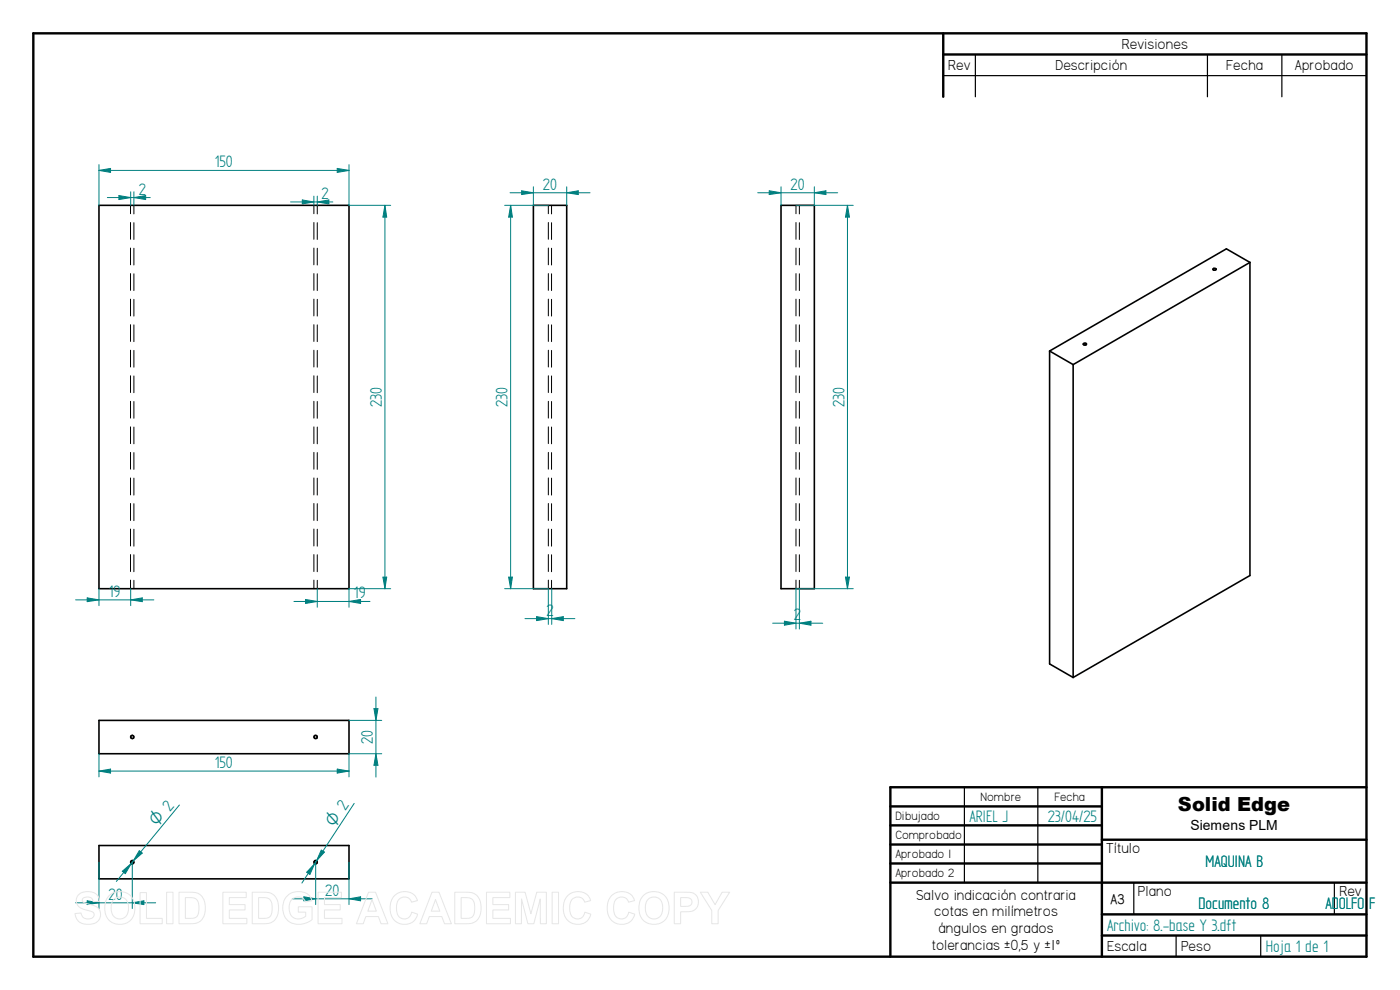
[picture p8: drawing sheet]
<svg xmlns="http://www.w3.org/2000/svg" width="297mm" height="210mm" viewBox="0 0 297 210" stroke-linecap="round" stroke-linejoin="round" font-family="sans-serif">
<g fill="none" stroke="#000" stroke-width=".51">
<path d="M7.1 7.1h282.8v195.8h-282.8zM200.1 7.1v13.4M200.1 11.6h89.8M188.9 171.1h44.9M188.9 175.1h44.9M188.9 179.2h44.9M233.8 167v35.9M233.8 178.1h56.1M289.9 167h-101v35.9M188.9 183.2h44.9M188.9 187.2h101M233.8 194h56.1"/>
<path d="M233.8 198.5h56.1"/>
</g>
<path d="M200.1 16h89.8M206.9 11.6v8.9M256.2 11.6v8.9M271.9 11.6v8.9M204.6 167v20.2M220.2 167v20.2M240.5 187.3v6.7M249.5 198.5v4.4M267.5 198.5v4.4M283.1 187.3v6.7" fill="none" stroke="#000" stroke-width=".25"/>
<g fill="none" stroke="#000" stroke-width=".34">
<path d="M21 43.6h53v81.3h-53zM113.2 43.6h7v81.3h-7zM165.7 43.6h7.1v81.3h-7.1zM257.5 56.9l.5 .2a.42 .42 0 0 1-.7 .1zM265.2 55.7l-5-2.9-37.5 21.7M265.2 55.7l-37.5 21.6M265.2 55.7v66.4l-37.5 21.6M222.7 74.5v66.3l5 2.9M222.7 74.5l5 2.8M227.7 77.3v66.4M229.8 72.9a.44 .44 0 0 1 .7 .1l-.1 .2h-.4zM21 152.8h53v7.1h-53z"/>
<path d="M21 179.4h53v7h-53z"/>
<circle cx="28" cy="156.3" r=".34"/>
<circle cx="67" cy="156.3" r=".34"/>
<circle cx="28.1" cy="182.9" r=".35"/>
<circle cx="66.9" cy="182.9" r=".37"/>
</g>
<g fill="none" stroke="#000" stroke-width=".21">
<path d="M27.7 43.6v1.7M27.7 47.2v3.6M27.7 52.6v3.6M27.7 58v3.6M28.4 43.6v1.8M28.4 47.2v3.6M28.4 52.7v3.5M28.4 58.1v3.5M66.6 43.6v1.7M66.6 47.2v3.6M66.6 52.6v3.6M66.6 58v3.6"/>
<path d="M67.3 43.6v1.8M67.3 47.2v3.6M67.3 52.7v3.5M67.3 58.1v3.5M116.3 43.6v1.7M116.3 47.2v3.6M116.3 52.6v3.6M116.3 58v3.6M117 43.6v1.8M117 47.2v3.6M117 52.7v3.5M117 58.1v3.5"/>
<path d="M168.9 43.6v1.7M168.9 47.2v3.6M168.9 52.6v3.6M168.9 58v3.6M169.6 43.6v1.8M169.6 47.2v3.6M169.6 52.7v3.5M169.6 58.1v3.5M27.7 63.5v3.5M27.7 68.9v3.5M27.7 74.3v3.6M27.7 79.7v3.6"/>
<path d="M28.4 63.5v3.6M28.4 68.9v3.6M28.4 74.3v3.6M28.4 79.8v3.5M66.6 63.5v3.5M66.6 68.9v3.5M66.6 74.3v3.6M66.6 79.7v3.6M67.3 63.5v3.6M67.3 68.9v3.6M67.3 74.3v3.6M67.3 79.8v3.5"/>
<path d="M116.3 63.5v3.5M116.3 68.9v3.5M116.3 74.3v3.6M116.3 79.7v3.6M117 63.5v3.6M117 68.9v3.6M117 74.3v3.6M117 79.8v3.5M168.9 63.5v3.5M168.9 68.9v3.5M168.9 74.3v3.6M168.9 79.7v3.6"/>
<path d="M169.6 63.5v3.6M169.6 68.9v3.6M169.6 74.3v3.6M169.6 79.8v3.5M27.7 85.1v3.6M27.7 90.6v3.5M27.7 96v3.5M28.4 85.2v3.5M28.4 90.6v3.5M28.4 96v3.6M66.6 85.1v3.6M66.6 90.6v3.5"/>
<path d="M66.6 96v3.5M67.3 85.2v3.5M67.3 90.6v3.5M67.3 96v3.6M116.3 85.1v3.6M116.3 90.6v3.5M116.3 96v3.5M117 85.2v3.5M117 90.6v3.5M117 96v3.6M168.9 85.1v3.6M168.9 90.6v3.5"/>
<path d="M168.9 96v3.5M169.6 85.2v3.5M169.6 90.6v3.5M169.6 96v3.6M27.7 101.4v3.6M27.7 106.8v3.6M27.7 112.2v3.6M27.7 117.6v3.6M28.4 101.4v3.6M28.4 106.8v3.6M28.4 112.3v3.6M28.4 117.7v3.6"/>
<path d="M66.6 101.4v3.6M66.6 106.8v3.6M66.6 112.2v3.6M66.6 117.6v3.6M67.3 101.4v3.6M67.3 106.8v3.6M67.3 112.3v3.6M67.3 117.7v3.6M116.3 101.4v3.6M116.3 106.8v3.6M116.3 112.2v3.6M116.3 117.6v3.6"/>
<path d="M117 101.4v3.6M117 106.8v3.6M117 112.3v3.6M117 117.7v3.6M168.9 101.4v3.6M168.9 106.8v3.6M168.9 112.2v3.6M168.9 117.6v3.6M169.6 101.4v3.6M169.6 106.8v3.6M169.6 112.3v3.6M169.6 117.7v3.6"/>
<path d="M27.7 123.1v1.8M28.4 123.1v1.8M66.6 123.1v1.8M67.3 123.1v1.8M116.3 123.1v1.8M117 123.1v1.8M168.9 123.1v1.8M169.6 123.1v1.8"/>
</g>
<path d="M107.1 43.6h9.2M108.3 43.6l.4 2.5h-.8zM107.1 124.9h9.2" fill="none" stroke="#008080" stroke-width=".21"/>
<path d="M108.3 43.6l.4 2.5h-.8z" fill="#008080"/>
<path d="M107.9 122.4h.8l-.4 2.5z" fill="none" stroke="#008080" stroke-width=".21"/>
<path d="M107.9 122.4h.8l-.4 2.5z" fill="#008080"/>
<path d="M108.3 43.6v81.3M168.9 43.6h12.1M179.8 43.6l.4 2.5h-.8zM168.9 124.9h12.1" fill="none" stroke="#008080" stroke-width=".21"/>
<path d="M179.8 43.6l.4 2.5h-.8z" fill="#008080"/>
<path d="M179.4 122.4h.8l-.4 2.5z" fill="none" stroke="#008080" stroke-width=".21"/>
<path d="M179.4 122.4h.8l-.4 2.5z" fill="#008080"/>
<path d="M165.7 39.6v4M172.8 39.6v4M163.2 40.5l2.5 .4-2.5 .4zM179.8 43.6v81.3" fill="none" stroke="#008080" stroke-width=".21"/>
<path d="M163.2 40.5l2.5 .4-2.5 .4z" fill="#008080"/>
<path d="M172.8 40.9l2.4-.4v.8z" fill="none" stroke="#008080" stroke-width=".21"/>
<path d="M172.8 40.9l2.4-.4v.8z" fill="#008080"/>
<path d="M113.2 39.6v4M120.2 39.6v4M110.7 40.5l2.5 .4-2.5 .4zM160.7 40.9h17" fill="none" stroke="#008080" stroke-width=".21"/>
<path d="M110.7 40.5l2.5 .4-2.5 .4z" fill="#008080"/>
<path d="M120.2 40.9l2.5-.4v.8z" fill="none" stroke="#008080" stroke-width=".21"/>
<path d="M120.2 40.9l2.5-.4v.8z" fill="#008080"/>
<path d="M108.2 40.9h17M116.3 124.9v7.6M117.1 124.9v7.6M117.1 131.2l2.4-.4v.9z" fill="none" stroke="#008080" stroke-width=".21"/>
<path d="M117.1 131.2l2.4-.4v.9z" fill="#008080"/>
<path d="M113.8 130.8l2.5 .4-2.5 .5z" fill="none" stroke="#008080" stroke-width=".21"/>
<path d="M113.8 130.8l2.5 .4-2.5 .5z" fill="#008080"/>
<path d="M111.4 131.2h10.6M166.4 131.8l2.5 .4-2.5 .4zM168.9 124.9v8.5M169.6 124.9v8.5" fill="none" stroke="#008080" stroke-width=".21"/>
<path d="M166.4 131.8l2.5 .4-2.5 .4z" fill="#008080"/>
<path d="M169.6 132.2l2.4-.4v.8z" fill="none" stroke="#008080" stroke-width=".21"/>
<path d="M169.6 132.2l2.4-.4v.8z" fill="#008080"/>
<path d="M64.8 127.2l2.5 .4-2.5 .4zM67.3 124.9v3.9M74 124.9v3.9M163.9 132.2h10.6" fill="none" stroke="#008080" stroke-width=".21"/>
<path d="M64.8 127.2l2.5 .4-2.5 .4z" fill="#008080"/>
<path d="M74 127.6l2.5-.4v.8z" fill="none" stroke="#008080" stroke-width=".21"/>
<path d="M74 127.6l2.5-.4v.8z" fill="#008080"/>
<path d="M21 124.9v3.6M27.7 124.9v3.6M27.7 127.3l2.5-.5v.8zM62.4 127.6h16.1" fill="none" stroke="#008080" stroke-width=".21"/>
<path d="M27.7 127.3l2.5-.5v.8z" fill="#008080"/>
<path d="M18.5 126.8l2.5 .5-2.5 .3z" fill="none" stroke="#008080" stroke-width=".21"/>
<path d="M18.5 126.8l2.5 .5-2.5 .3z" fill="#008080"/>
<path d="M21 34.9v8.7M71.5 35.7l2.5 .5-2.5 .4zM74 34.9v8.7M16 127.3h16.6" fill="none" stroke="#008080" stroke-width=".21"/>
<path d="M71.5 35.7l2.5 .5-2.5 .4z" fill="#008080"/>
<path d="M21 36.2l2.5-.5v.9z" fill="none" stroke="#008080" stroke-width=".21"/>
<path d="M21 36.2l2.5-.5v.9z" fill="#008080"/>
<path d="M21 36.2h53M74 43.6h8.9M74 124.9h8.9M81.2 122.4h.8l-.3 2.5z" fill="none" stroke="#008080" stroke-width=".21"/>
<path d="M81.2 122.4h.8l-.3 2.5z" fill="#008080"/>
<path d="M81.7 43.6l.3 2.5h-.8z" fill="none" stroke="#008080" stroke-width=".21"/>
<path d="M81.7 43.6l.3 2.5h-.8z" fill="#008080"/>
<path d="M64.1 42.4l2.5 .4-2.5 .5zM66.6 41.6v2M67.3 41.6v2M81.7 43.6v81.3" fill="none" stroke="#008080" stroke-width=".21"/>
<path d="M64.1 42.4l2.5 .4-2.5 .5z" fill="#008080"/>
<path d="M67.3 42.8l2.5-.4v.9z" fill="none" stroke="#008080" stroke-width=".21"/>
<path d="M67.3 42.8l2.5-.4v.9z" fill="#008080"/>
<path d="M25.2 41.5l2.5 .4-2.5 .4zM27.7 40.7v2.9M28.4 40.7v2.9M61.6 42.8h9" fill="none" stroke="#008080" stroke-width=".21"/>
<path d="M25.2 41.5l2.5 .4-2.5 .4z" fill="#008080"/>
<path d="M28.4 41.9l2.5-.4v.8z" fill="none" stroke="#008080" stroke-width=".21"/>
<path d="M28.4 41.9l2.5-.4v.8z" fill="#008080"/>
<path d="M22.8 41.9h9.1M21 159.9v4.9M74 159.9v4.9M71.5 163.2l2.5 .4-2.5 .4z" fill="none" stroke="#008080" stroke-width=".21"/>
<path d="M71.5 163.2l2.5 .4-2.5 .4z" fill="#008080"/>
<path d="M21 163.6l2.5-.4v.8z" fill="none" stroke="#008080" stroke-width=".21"/>
<path d="M21 163.6l2.5-.4v.8z" fill="#008080"/>
<path d="M74 152.8h7M74 159.9h7M79.3 150.3h.9l-.4 2.5zM21 163.6h53" fill="none" stroke="#008080" stroke-width=".21"/>
<path d="M79.3 150.3h.9l-.4 2.5z" fill="#008080"/>
<path d="M79.8 159.9l.4 2.4h-.9z" fill="none" stroke="#008080" stroke-width=".21"/>
<path d="M79.8 159.9l.4 2.4h-.9z" fill="#008080"/>
<path d="M79.8 147.9v16.9M38.1 170.8l-13.4 16.2M26 184.8l1.9-1.6-1.3 2.1z" fill="none" stroke="#008080" stroke-width=".21"/>
<path d="M26 184.8l1.9-1.6-1.3 2.1z" fill="#008080"/>
<path d="M29.5 180.5l.7 .5-1.9 1.6z" fill="none" stroke="#008080" stroke-width=".21"/>
<path d="M29.5 180.5l.7 .5-1.9 1.6z" fill="#008080"/>
<path d="M75.1 170.4l-11 16.9M66.8 183.2l-1.1 2.3-.6-.5z" fill="none" stroke="#008080" stroke-width=".21"/>
<path d="M66.8 183.2l-1.1 2.3-.6-.5z" fill="#008080"/>
<path d="M68.2 180.3l.6 .5-1.7 1.8z" fill="none" stroke="#008080" stroke-width=".21"/>
<path d="M68.2 180.3l.6 .5-1.7 1.8z" fill="#008080"/>
<path d="M21 182.9v9.8M28.1 182.9v9.8M28.1 191.5l2.4-.4v.8z" fill="none" stroke="#008080" stroke-width=".21"/>
<path d="M28.1 191.5l2.4-.4v.8z" fill="#008080"/>
<path d="M18.5 191.1l2.5 .4-2.5 .4z" fill="none" stroke="#008080" stroke-width=".21"/>
<path d="M18.5 191.1l2.5 .4-2.5 .4z" fill="#008080"/>
<path d="M16 191.5h17M64.5 190.2l2.5 .5-2.5 .4zM67 182.9v9M74 182.9v9" fill="none" stroke="#008080" stroke-width=".21"/>
<path d="M64.5 190.2l2.5 .5-2.5 .4z" fill="#008080"/>
<path d="M74 190.7l2.5-.5v.9z" fill="none" stroke="#008080" stroke-width=".21"/>
<path d="M74 190.7l2.5-.5v.9z" fill="#008080"/>
<path d="M62 190.7h17" fill="none" stroke="#008080" stroke-width=".21"/>
<g fill="none" stroke="#e6e6e6" stroke-width=".21">
<path d="M16.6 189.9a3.1 3.1 0 0 1 4.1 .1l.4 1.2-1.3 .1a1.25 1.25 0 0 0-1.1-1 1.25 1.25 0 0 0-1.3 .6l.2 .5 .8 .3a3.8 3.8 0 0 1 2.7 1.3 2.16 2.16 0 0 1-.2 2.3 2.16 2.16 0 0 1-2.2 .8 2.41 2.41 0 0 1-2.8-2.3l1.3-.1a1.45 1.45 0 0 0 1.2 1.2 1.45 1.45 0 0 0 1.6-.9 1.29 1.29 0 0 0-1.3-.9 2.48 2.48 0 0 1-2.5-2.1l.1-.7zM23.1 190a3.3 3.3 0 0 1 3.9-.5 3.3 3.3 0 0 1 1.6 3.7 3.2 3.2 0 0 1-3.7 2.9 3.2 3.2 0 0 1-2.7-3.9l.3-1.3zM24.1 190.9a1.87 1.87 0 0 1 2.2-.4 1.87 1.87 0 0 1 1 2.1 1.87 1.87 0 0 1-.9 2.1 1.87 1.87 0 0 1-2.3-.3 3.2 3.2 0 0 1 0-3.5zM29.7 189.4h1.4v5.4h3.3v1.2h-4.7zM35.3 189.3h1.4v6.7h-1.4zM38 189.3h2.4a2.86 2.86 0 0 1 3.2 3.4 2.81 2.81 0 0 1-3.1 3.3h-2.5zM39.3 190.4a2.84 2.84 0 0 1 2.5 .6 3.5 3.5 0 0 1-.2 3.6l-.6 .2h-1.7zM47.3 189.3h4.9v1.1h-3.6v1.5h3.4v1.1h-3.4v1.8h3.8v1.2h-5.1zM53.5 189.3h2.5a2.86 2.86 0 0 1 3.1 3.4 2.81 2.81 0 0 1-3.1 3.3h-2.5zM54.9 190.4a2.84 2.84 0 0 1 2.5 .6 3.5 3.5 0 0 1-.3 3.6l-.6 .2h-1.6zM60.8 190.1a3.5 3.5 0 0 1 5 .2l.4 .8-1.4 .2a1.85 1.85 0 0 0-2.3-.9 1.85 1.85 0 0 0-1.2 2.1 2.07 2.07 0 0 0 1.1 2.3 2.07 2.07 0 0 0 2.5-.4v-.9h-1.6v-1.1h2.9v2.7a4 4 0 0 1-5.6-.3 4.1 4.1 0 0 1 .2-4.7zM67.5 189.3h4.9v1.1h-3.6v1.5h3.4v1.1h-3.4v1.8h3.8v1.2h-5.1z"/>
<path d="M78.2 189.3h1.5l2.6 6.7h-1.5l-.5-1.6h-2.7l-.5 1.6h-1.5zM78.9 190.8l.9 2.5h-1.8zM83.6 190.1a2.91 2.91 0 0 1 5 1l-1.3 .3a1.63 1.63 0 0 0-1.9-1.1 1.63 1.63 0 0 0-1.3 1.8 2.28 2.28 0 0 0 1.3 2.8 1.54 1.54 0 0 0 1.9-1.4l1.3 .4a2.99 2.99 0 0 1-3.5 2.1 2.99 2.99 0 0 1-2.3-3.3l.2-1.5zM91.6 189.3h1.5l2.7 6.7h-1.5l-.6-1.6h-2.6l-.6 1.6h-1.4zM92.4 190.8l.9 2.5h-1.8zM96.5 189.3h2.4a2.86 2.86 0 0 1 3.2 3.4 2.81 2.81 0 0 1-3.1 3.3h-2.5zM97.8 190.4a2.84 2.84 0 0 1 2.5 .6 3.5 3.5 0 0 1-.2 3.6l-.6 .2h-1.7zM103.2 189.3h5v1.1h-3.6v1.5h3.3v1.1h-3.3v1.8h3.7v1.2h-5.1zM109.3 189.3h2.1l1.2 4.5 1.3-4.5h2v6.7h-1.3v-5.3l-1.4 5.3h-1.2l-1.4-5.3v5.3h-1.3zM117.1 189.3h1.4v6.7h-1.4zM120.4 190.1a2.91 2.91 0 0 1 4.9 1l-1.3 .3a1.63 1.63 0 0 0-1.9-1.1 1.63 1.63 0 0 0-1.2 1.8 2.28 2.28 0 0 0 1.3 2.8 1.54 1.54 0 0 0 1.9-1.4l1.2 .4a2.99 2.99 0 0 1-3.5 2.1 2.99 2.99 0 0 1-2.3-3.3l.2-1.5zM129.7 190.1a2.91 2.91 0 0 1 4.9 1l-1.3 .3a1.63 1.63 0 0 0-1.9-1.1 1.63 1.63 0 0 0-1.2 1.8 2.28 2.28 0 0 0 1.3 2.8 1.54 1.54 0 0 0 1.9-1.4l1.3 .4a2.99 2.99 0 0 1-3.5 2.1 2.99 2.99 0 0 1-2.4-3.3l.2-1.5z"/>
<path d="M136.5 190a3.3 3.3 0 0 1 3.9-.5 3.3 3.3 0 0 1 1.5 3.7 3.2 3.2 0 0 1-3.7 2.9 3.2 3.2 0 0 1-2.6-3.9l.3-1.3zM137.4 190.9a1.87 1.87 0 0 1 2.3-.4 1.87 1.87 0 0 1 .9 2.1 1.87 1.87 0 0 1-.9 2.1 1.87 1.87 0 0 1-2.3-.3 3.2 3.2 0 0 1 0-3.5zM143 189.3h2.2a2.52 2.52 0 0 1 2.8 1 2.12 2.12 0 0 1-.2 2.3 2.12 2.12 0 0 1-2.1 .8h-1.3v2.6h-1.4zM144.4 190.4h.7a1.36 1.36 0 0 1 1.7 .7 1 1 0 0 1-1.3 1.2h-1.1zM148.6 189.3h1.6l1.5 2.6 1.5-2.6h1.6l-2.4 3.9v2.8h-1.4v-2.9z"/>
</g>
<text font-size="4.1" x="249.9" y="172">Solid Edge</text>
<g font-size="4" fill="#008080">
<text x="45.6" y="35.5">150</text>
<text x="29.5" y="41.3">2</text>
<text x="115.2" y="40.3">20</text>
<text x="167.7" y="40.3">20</text>
<text x="68.2" y="42.2">2</text>
<text x="81" y="86.4" transform="rotate(-90 81 86.4)">230</text>
<text x="107.7" y="86.4" transform="rotate(-90 107.7 86.4)">230</text>
<text x="179.2" y="86.4" transform="rotate(-90 179.2 86.4)">230</text>
<text x="23.1" y="126.6">19</text>
<text x="75.1" y="127">19</text>
<text x="115.9" y="130.6">2</text>
<text x="168.4" y="131.6">2</text>
<text x="79.1" y="157.8" transform="rotate(-90 79.1 157.8)">20</text>
<text x="45.6" y="162.9">150</text>
<text x="36.1" y="172.3" transform="rotate(-51 36.1 172.3)">2</text>
<text x="205.7" y="174.3">ARIEL J</text>
<text x="222.3" y="174.3">23/04/25</text>
<text x="255.7" y="183.9">MAQUINA B</text>
<text x="23" y="190.9">20</text>
<text x="69" y="190.1">20</text>
<text x="234.9" y="197.4">Archivo: 8.-base Y 3.dft</text>
<text x="254.3" y="192.7">Documento 8</text>
<text x="281.2" y="192.7">ADOLFO F</text>
<text x="268.5" y="201.9">Hoja 1 de 1</text>
</g>
<g font-size="3.8" fill="#008080">
<text x="33.4" y="175.5" transform="rotate(-50 33.4 175.5)">O</text>
<text x="71" y="175.6" transform="rotate(-57 71 175.6)">O 2</text>
</g>
<g font-size="3.5">
<text x="238" y="10.4">Revisiones</text>
<text x="201.2" y="14.9">Rev</text>
<text x="223.9" y="14.9">Descripción</text>
<text x="260.2" y="14.9">Fecha</text>
<text x="274.7" y="14.9">Aprobado</text>
<text x="234.7" y="181">Título</text>
<text x="194.4" y="190.8">Salvo indicación contraria</text>
<text x="241.4" y="190.1">Plano</text>
<text x="284.1" y="190.1">Rev</text>
<text x="198.2" y="194.4">cotas en milímetros</text>
<text x="199.1" y="198">ángulos en grados</text>
<text x="197.7" y="201.5">tolerancias ±0,5 y ±1º</text>
<text x="234.9" y="201.8">Escala</text>
<text x="250.6" y="201.8">Peso</text>
</g>
<text font-size="3.4" x="235.6" y="191.7">A3</text>
<text font-size="3" x="252.6" y="176">Siemens PLM</text>
<g font-size="2.9">
<text x="189.9" y="174">Dibujado</text>
<text x="208" y="170">Nombre</text>
<text x="223.7" y="170">Fecha</text>
<text x="189.9" y="178">Comprobado</text>
<text x="189.9" y="182.1">Aprobado 1</text>
<text x="189.9" y="186.1">Aprobado 2</text>
</g>
</svg>
